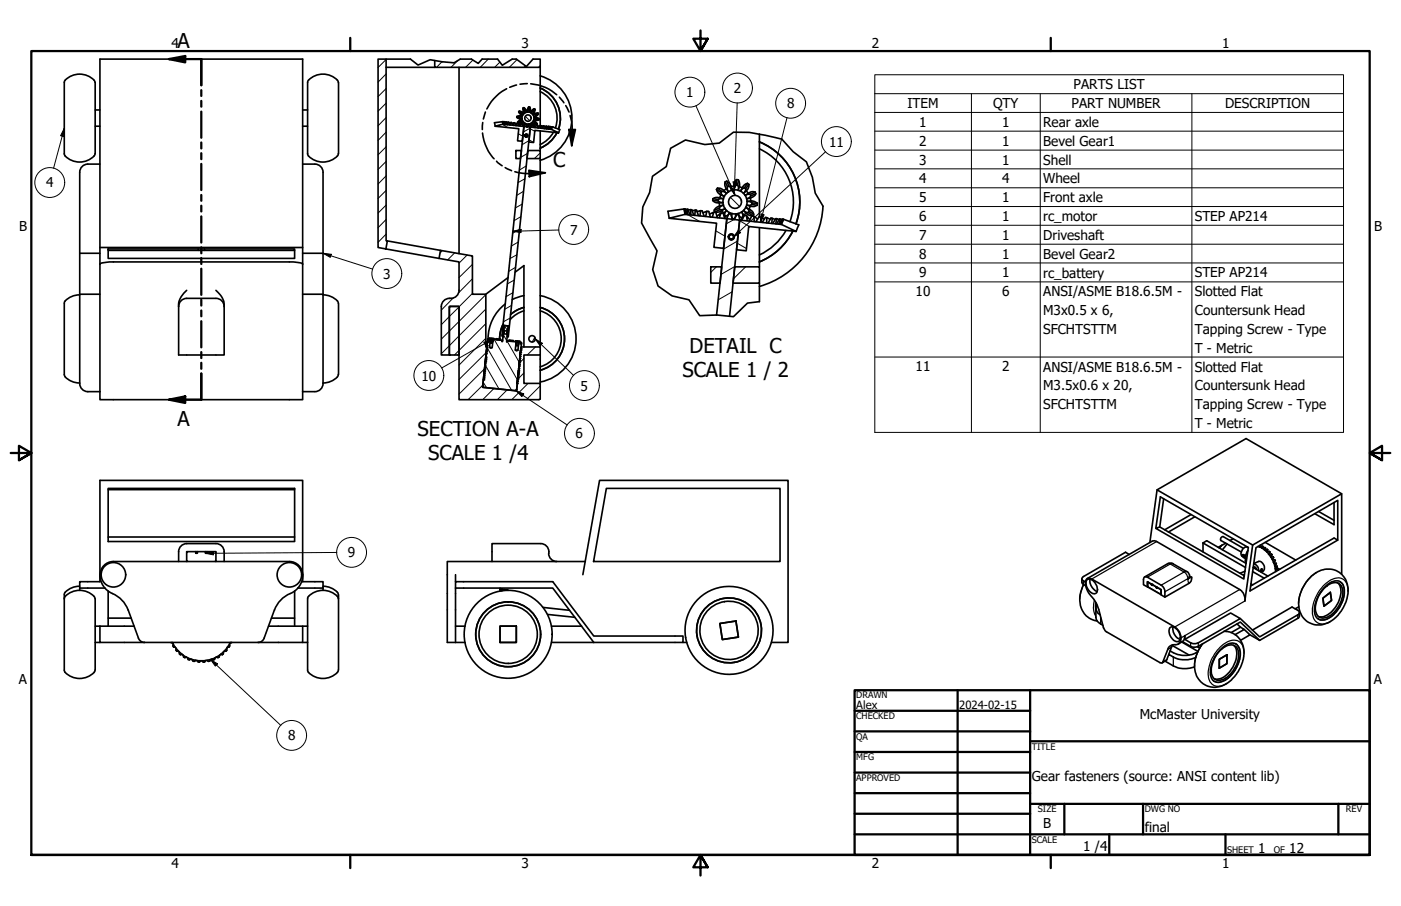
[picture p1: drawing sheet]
<svg xmlns="http://www.w3.org/2000/svg" width="432mm" height="279mm" viewBox="0 0 432 279" stroke-linecap="round" stroke-linejoin="round" font-family="sans-serif">
<!-- layer: Hatch (ANSI) -->
<g fill="none" stroke="#000" stroke-width=".31">
<path d="M119 18.4l-2.5 2.4M136.2 19.1l-1.6 1.7M141 18.7l-2 2.1M145.7 18.5l-2.2 2.3M150.5 18.2l-2.5 2.6M154.1 19.2l-1.6 1.6M159.3 18.4l-2.3 2.4M119 36.3l-2.5 2.5M119 31.8l-2.5 2.5M119 27.3l-2.5 2.5M119 22.8l-2.5 2.5M154.8 38.4l1.7 .9"/>
<path d="M161.9 20.3l-.4 .5M161.9 35.9l1.4 1.3M163.4 39.7l1.4 .8M163.4 39.5l-2.1 1.2M166.5 20.2l-.5 .6M119 58.7l-2.5 2.5M119 54.2l-2.5 2.6M119 49.8l-2.5 2.5M119 45.3l-2.5 2.5M119 40.8l-2.5 2.5M159.7 41.2l1.5 .8M160.5 48.7l-.2 .2"/>
<path d="M161.4 59l-2.1 1.3M161.8 55.1l-2.2 1.2M162.2 51.2l-2.1 1.3M162.6 47.3l-2.1 1.2M162.8 46.4l-.1 .1M163 43.4l-2.1 1.2M163.1 43.1l1.4 .8M166.5 47.2l-1.8 1.7M171.3 40.6l.7 .4M119 76.7l-.1 .1M119 72.2l-2.5 2.5M119 67.7l-2.5 2.5"/>
<path d="M119 63.2l-2.5 2.5M136.3 77.3l-.7 .7M140.1 78l-2.1 2.1M144 78.7l-2.5 2.5M159.3 78.5l-2.1 1.3M159.8 74.6l-2.2 1.3M160.1 70.7l-2.1 1.2M160.5 66.8l-2.1 1.3M161 62.9l-2.2 1.2M211.9 66.2l3.7 2.1M220.6 71.2l2.9 1.6M225.2 60.9l2.8 2.8"/>
<path d="M226.3 67.7l-2.5 1.3M227.2 75l2.9 1.6M227.3 74.4l-4.3 2.4M228 68.1l3.1 1.8M139.8 91.8l-3.8 3.8M141.5 94.7l-5.5 5.4M145.6 90.5l-4.1 4.1M145.6 86l-4.2 4.3M145.6 81.5l-4.1 4.1M149.7 99.8l-9.6 9.7M149.7 95.3l-13.7 13.8M149.7 90.9l-13.7 13.7"/>
<path d="M157.3 98l-2.2 1.3M157.7 94.2l-2.1 1.2M158.1 90.2l-2.1 1.3M158.5 86.4l-2.2 1.2M158.9 82.4l-2.1 1.3M220.8 82.3l-1.7 1.7M225.7 90l-4.3 2.5M226.5 82.2l-4.3 2.4M229.8 82.3l-3.7 3.7M234.1 87l-.4 .3M148.8 118.7l-4.5 4.6M148.9 117.9l1 1.6"/>
<path d="M149.4 113.7l-7.9 7.8M149.5 112.5l4.3 7.5M149.7 104.3l-8.2 8.3M149.9 108.7l-8.4 8.3M150.1 107.2l7.6 13.1M152.3 119.8l-3.5 3.5M152.3 104.7l7.2 12.5M155.1 103.2l1 1.8M155.1 102.9l-.4 .3M155.4 100.4l1.1 1.7M156.3 105.3l3.8 6.5M156.8 101.9l-.3 .3"/>
<path d="M160.1 105.5l.6 .9M161.5 115l-1.9 2M161.5 110.6l-1.4 1.4M162.8 118.2l-5.1 5.1M164.8 104l-.8 1.5M165 107l-2.5 2.5M166.5 119l-4.3 4.3M156.3 120.2l-3 3.1"/>
</g>
<!-- layer: Visible (ANSI) -->
<g fill="none" stroke="#000" stroke-width=".51">
<path d="M116.5 18.2h2.5v56l.4 .1-.5 2.5-2.4-.5zM119 18.2h7.5M141.9 18.2h3.4M148.6 18.2h4.8M157.9 18.2h1.2M164.3 18.2h2.2v2.6h-32.5v-2.1M29 24.7l.3 .7M29 24.7a6.1 6.1 0 0 0-9.2 .5v22.2M29.3 25.4v22M29.3 38.9h1.5M29.3 33.9h1.5M93.3 38.9h1.5"/>
<path d="M93.3 33.9h1.5M104.3 25.4a4.9 4.9 0 0 0-4.8-2.5 4.9 4.9 0 0 0-4.7 2.5v22M104.3 25.4v22M119 20.8h15M141.5 20.8v57.4M152.6 38.9l2.4-.6 6.5 .7-.5 4.6-1.5-.2 .4-3.7zM154.9 37.5h.1M154.9 37.5l.2 .9zM155.1 38.3l-.2-.8-2.5 .3 .2 1.1M155.1 37.5l.3 .9v-.9l-.3 .1M155.4 37.5l.4 .9M155.6 37.7l.4-.1-.1 .8"/>
<path d="M156 37.6l.3 .9M156.1 37.8l.5-.1-.1 .8M156.6 37.7h.2l.3 .8M156.9 37.9l.6-.1-.2 .7M157.5 37.8h.2l.3 .8M157.8 38.1l.6-.3-.2 .9M158.4 37.8l.3 .1 .2 .8M158.8 38.3l.6-.3-.1 .7M159.3 35.9v.3M159.4 38h.4l.2 .9M159.5 37.7l.1 .3M160 38.6l.6-.5-.3 .8"/>
<path d="M160 34.3l-.2 .2M160.1 36v.3M160.1 36.3l-.8-.1 .7 .4 .8-.1M160.1 36.3l.8 .2M160.3 37.4l.1 .2M160.3 36.5l.1 .5M160.5 35.3l-.1 .5M160.6 38.1l.3 .1 .3 .8M160.7 34.8l-.2 .2M160.7 37.8l.3 .3M160.8 35.9l-.8-.2-.7 .2 .8 .2M160.8 36.5l.3 .9"/>
<path d="M161 36.9l-1.4 .8 .4-.6 .8-.1M161 35.9l-.9 .2M161 35.6l-.7-.5-.4-.6 1.2 1.1M161.1 38.5l.2 .1M161.1 38.5h-.1M161.1 37.4l1.1 .8M161.2 37.4l-1.5 .6 .9-.2 .5-.3M161.3 38.6l-.1 .3M161.4 35.1l-.9-.7-.4-.1 1.3 .8M161.4 37.8l-.4 .4M161.4 34.4l-.4 .3M161.4 35.1l-.4 .6-.2 .8"/>
<path d="M161.4 33.2l-.2 .1M161.5 39l1.9 .2-6.7 64.6h-.4l.4-3.3-1.3-.1-.3 3.3-.4-.1zM161.5 37.7l-.4 .8M161.7 34.8l-.5-1v-.5l.5 1.6M161.7 34.8l-.3 .3M161.7 38.4l-.4 .2M161.7 34l-.2 .1M161.8 38.2l-.3 .8M161.8 38.2h.3l.2 .9M161.9 38.2h.1M161.9 38l-.1 .2M162.2 38.2l.6 .1"/>
<path d="M162.2 34.5l-.2-.8-.5-.5 .7 1.5M162.2 38.3v.2M162.3 38.2l.1 .8M162.3 39h.3M162.4 39v.1M162.6 39.1h.1M162.6 34l-.5 .1M162.6 39.1l.4-.7h.3l.2 .8M162.6 34.5v-.9l.3-.6-.2 1.6M162.8 38.9l-.2 .2M162.8 38.3v.4M162.9 38.4v.2"/>
<path d="M162.9 33.8h.2M162.9 33h.3M163.1 33.8l.2-.8 .1 .5-.1 1M163.1 33.8l.1 .8M163.2 34.6l.8 .5 .5 .8M163.2 34.6h-.8l-.7 .2M163.3 38.2v.2M163.3 38.5l.5 .6M163.4 34.1l.4 .1M163.4 39.2l6.5 .7 2.2 1.1-7.3-.8-.3 3.7-1.5-.1zM163.5 39.2h.1M163.7 38l-.9 .3"/>
<path d="M163.8 38l.1 .7M163.8 38l.3 .5M163.9 38.7l.1 .2M163.9 38.8l-.2 .1M164.1 35.1l.7-.9 .1-.5-.9 1.4M164.1 37.8l1.3 .7-.6-.1zM164.2 34.2l.2 .2M164.2 34.2l-.6 .6M164.4 35.4l.5-.4 .9-.1-1.5 .5M164.4 37.3l1.2 1M164.4 38.1l-.3 .4M164.4 34.7l.4 .4"/>
<path d="M164.5 38.5h-.3l-.4 .7M164.5 35.9l.1 .4M164.5 37.3l.7 .4 .4 .6M164.5 36.9l-.8 1.1M164.6 36.3l-.1 .6M164.6 36.3l.8 .3M164.6 33.5l.3 .2M164.7 33.5l-.7 .4-.4 .8M164.7 33.5l-.5 .7M164.7 36.3h.7l.8 .3h-.8M164.9 37.9l-.1 .2M165 39.1l-.5-.6 .1 .8"/>
<path d="M165.1 35.2l.1 .2M165.1 37.1l-.2 .4M165.1 35.8l.1 .5M165.2 35.4l.7-.2-.4 .5-.8 .2M165.2 35.4l-.7 .5M165.3 36.6v.2M165.4 36.8l.7 .2-.6 .1-.8-.1M165.4 36.8l-.9 .1M165.6 38.3l-.2 .3M165.6 38.6l.6 .5M165.6 38.6h-.2l-.5 .8M165.6 38.6l.1 .8"/>
<path d="M165.8 34.9l.1 .2M166.2 36.6l-.1 .3M166.5 28.2a9 9 0 0 1 4.7 11.3M166.5 23.4a13.6 13.6 0 0 1 9.8 13 13.6 13.6 0 0 1-9.8 13M166.5 27.1a10 10 0 0 1 5.6 12.7M166.5 20.8v17.9M166.7 38.7h-.3l-.4 .8M167.3 39.1l-.6-.4v.9M167.6 38.9l.5 .2M167.6 38.9l-.2-.1-.5 .8M167.6 38.9v.7M168.5 38.9l-.7 .8"/>
<path d="M168.9 39.1l-.4-.2-.1 .9M169.2 39l.3 .1M169.2 39l-.6 .8M169.2 39l-.2 .8M169.6 39.9l.6-.8-.3 .8 .3-.8 2.3 .8-.4 1.1M169.7 39.1l-.5 .7M169.9 39.2l-.2-.1-.2 .7M170.1 39.1l-.3 .8M19.8 47.4a4.9 4.9 0 0 0 4.7 2.6l1.5-.2 1.3-.5 1.7-1.2M24.6 53.1v65.2a2.51 2.51 0 0 0 2.5 2.5h3.7M29.3 47.4l-.3 .7M30.8 50.6h-3.7a2.51 2.51 0 0 0-2.5 2.5"/>
<path d="M93.3 50.6h3.7M94.8 47.4a4.9 4.9 0 0 0 4.7 2.6 4.9 4.9 0 0 0 4.8-2.6M97.1 50.6a2.51 2.51 0 0 1 2.5 2.5M99.6 53.1v25M159 46.4h1.7l-.3 2.5h-1.4zM162.7 46.4h3.8v2.5h-4.1zM166.5 40.4v6M166.5 48.9v58.1M170.6 40.8a9 9 0 0 1-4.1 3.8M171.6 40.9a10 10 0 0 1-5.1 4.8M221.1 58l-.3 .5M222.4 59l-.2 .4"/>
<path d="M222.4 59.1l-1.2-1.1a2.51 2.51 0 0 1 2.6 1.5M222.4 59.1l.9 .1 .7 .5M223.9 58.2l-.8 .6M224 55.9l-.5 .2M224 55.9l.4 .2a3.1 3.1 0 0 1 1.2 2.4M224 55.9l.7 1.5 .6 .6 .3 .7M224.2 57.6l-.7-1.5-.1 .5a3.3 3.3 0 0 0 1 2.4M224.2 57.6v.8l.3 .8M224.5 59.1a3.7 3.7 0 0 1 5.2 1.1M224.5 59.1a3.7 3.7 0 0 0-1.5 4.1M224.6 57.4l-.4 .2M226.3 57.4l-1 .2"/>
<path d="M226.3 58.4a3.2 3.2 0 0 1 .6-3v1.7l-.5 .7v.8M226.9 57l.4 .1M227 55.4h.5M227.3 57.1l.3-1.6 .2 .4a3.2 3.2 0 0 1-.2 2.6M227.3 57.1l.3 .8-.1 .8M227.8 57.6l.9 .3M228.3 58.8a2.88 2.88 0 0 1 2.1-2.2l-1 1.3-.7 .4-.5 .7M229.4 57.9l.4 .3M229.8 58.2l-.1 .8-.5 .7M230 58.8l.6 .8M230.3 56.5l.5 .4M230.8 56.9v.5a3 3 0 0 1-1.5 2.1"/>
<path d="M230.8 56.9l-1 1.3M231.2 59.9l1.5-.7a2.57 2.57 0 0 0-2.8 .9M231.2 59.9h-.8l-.7 .4M231.2 59.9l.2 .4M232.7 59.2l.2 .5M232.9 59.8l-.2 .4-.7 .6-1.7 .5M232.9 59.8l-1.5 .6-.5 .6-.8 .3M234 43.7a20 20 0 0 1 11.3 25.3M234 45.9a18 18 0 0 1 9.5 22.5M234.1 41.4v25.5M24.6 78.1h6.2M30.8 76.3h62.5"/>
<path d="M33.3 76.8h57.5v2.9h-57.5zM33.3 77.2h57.5M61.1 76.8v.4M63.1 76.8v.4M93.3 78.1h6.3v12.6M118.9 76.8l16.4 2.9M119.4 74.3l16.4 2.9M206.2 67.3l4.9-1.2 12.9 1.3-1 9.2-3-.3 .9-7.5zM210.8 64.5l.5 1.6M210.9 64.5h.2l.2 1.6M211.1 66.1l-.3-1.6-4.9 .7 .3 2.1M211.1 64.5h.2l.5 1.7"/>
<path d="M211.3 64.6l.5-.1 .2 1.7M211.8 64.5l.3 .1 .5 1.6M212.2 64.8l.7-.2v1.7M212.9 64.6l.3 .1 .6 1.7M213.4 65l.9-.2-.2 1.6M214.3 64.8h.4l.6 1.7M214.8 65.3l1.2-.3-.3 1.5M216 65h.4l.6 1.7M216.7 65.6l1.2-.4-.4 1.5M217.9 65.2h.5l.5 1.7M218.7 66l1.3-.6-.5 1.6M219.7 61.8a2.59 2.59 0 0 0 2.9 .7"/>
<path d="M219.7 61.8l1.7 .2 .7 .4 .8 .1M219.7 61.3v.5M219.8 61.3l.4-.3a3.7 3.7 0 0 1 2.6 .3M219.8 61.3l1.6 .2 .8-.3 .8 .1M220 65.4l.6 .1 .5 1.6M220.1 64.8l.3 .5M221 66.7l1.2-1-.5 1.5M221.4 61.5l-.1 .4M221.7 64.2l.1 .4M221.7 64.2l-1.5 .6M221.7 62.5l.1 1M222.2 60.1l-.4 .9"/>
<path d="M222.2 65.7h.7l.5 1.7M222.5 64.9l.6 .8M222.8 63.3a3 3 0 0 0-2.6 1.5M223 63.2l.4 1.1M223 63.2l-.8 .4-.5 .6M223.1 60.5a2.88 2.88 0 0 1-2.2-2l1.3 .9 .4 .7 .7 .5M223.3 66.4l.3 .2M223.3 66.4l-.2 .1M223.4 64.3l1.4 1.3M223.5 64.3l-.8 .3h-.8l-1.5 .7 .5 .2a3.3 3.3 0 0 0 2.4-1M223.6 66.7l-.3 .5M223.8 65.1l-.9 .8"/>
<path d="M223.9 67.4h-.1M224 64.9l-.5 .6-.2 .9M224 67.4l.7-1.5 .6 .1 .4 1.6M224 67.4l4 .5-3.1 29.6M224 67.4l-3.1 29.8M224.5 66.2l-.9 .5M224.8 65.6l.8 .3M224.9 65.6l-.1 .2M225.6 66.1l-.2 .4M225.6 65.8l-.1 .9 .2 .9M225.8 67.4l.4 .1M226.3 67.5v.2"/>
<path d="M226.6 67.1l-.3 .4M226.8 66l-.2 .9M226.8 66.2v.4M227.5 65.8l-1.9 .1M227.5 65.8l.1 .4M227.6 66.1v.1M227.6 66.2l.4 1.7M227.6 66.2h-.5l-.8 1.5M227.8 66.5l.7 .6M228 67.9l12.9 1.3 4.5 2.2-14.6-1.6-.8 7.5-3-.3zM228.1 67.8l.1 .1M228.5 67.1l.2 .7"/>
<path d="M228.5 65.4l.4 .7 .1 1.1M228.6 65.4l-1.1 .4M228.7 65.6l.7 .9M228.9 67l-.4 .1M229.2 64.9l.6 .5 .8 .1M229.2 64.9l-.6 .5M229.3 65.1a3.1 3.1 0 0 0 2.7 1.4l-1.4-1M229.7 60.2l.5 1.9M229.8 63.9l.7 .6 .4 .7 1.4 .9a2.63 2.63 0 0 0-2.2-2M230 65.7l-.8 .6M230.1 66.5l-.7-.1-.8 1.5M230.2 62.1l-.2 1.6-.8 1.2"/>
<path d="M230.3 62.1l.8 .1 .7 .4 1.6 .1-.4-.3a3.1 3.1 0 0 0-2.6-.3M230.9 65.2l-.3 .3M231.1 67.8l-1-1.3 .2 1.6M231.2 63.5l-.3 1M231.2 61l.2 1M231.7 63.1l1.7 .2-.5 .2a3.1 3.1 0 0 1-2.6-.2M231.7 63.1l-.8 .3-.8-.2M231.8 62.6l-.1 .4M232.3 66.1l-.4 .4M232.3 66.7l1.2 .9M232.3 66.7l-.6-.1-.8 1.5M232.3 66.7l.2 1.6"/>
<path d="M233.4 62.7v.6M234.1 70.2v12.1M234.4 66.9h-.5l-.9 1.5M235.6 67.6l-1.2-.7 .1 1.6M236.3 67.1l1.1 .5M236.3 67.1h-.4l-1 1.5M236.3 67.1v1.6M238 67.3l-.4-.1-.9 1.6M238.9 67.7l-.9-.4-.1 1.6M239.4 67.4l.7 .4M239.4 67.4h-.3l-.9 1.5M239.4 67.4l-.3 1.6"/>
<path d="M240.5 67.6l-.3-.1-.8 1.5M240.9 69.2l.6-1.6 4.7 1.7-.8 2.1M240.9 67.8l-.4-.2-.5 1.5M241.2 67.6l.2 .1M241.2 67.6h-.2l-.8 1.6M241.2 67.6l-.6 1.6M241.5 67.6l-.8 1.6M242.2 71.1a18 18 0 0 1-8.2 7.5M244.4 71.3a20 20 0 0 1-10.4 9.5M253.7 63.6a27.1 27.1 0 0 1-19.7 24.8M20.1 92.8l-.3 .7v22a4.2 4.2 0 0 0 4 2.6h.7M24.5 90.9l-1.4 .2-1.3 .5-1.7 1.2"/>
<path d="M24.6 90.7h6.2M30.8 81.5a6.4 6.4 0 0 1 4.1-.7h56a3.2 3.2 0 0 1 2.4 .7M30.8 81.5v-63.3h62.5v63.3M30.8 81.5v39.3M55.1 94.5a2.51 2.51 0 0 1 2.4-2.5h9.1a2.51 2.51 0 0 1 2.5 2.5M57.5 89.5a6.4 6.4 0 0 0-2.4 4.4v15.6h14v-15a5.7 5.7 0 0 0-2.6-5M93.3 90.7h6.3v27.6a2.51 2.51 0 0 1-2.5 2.5M93.3 81.5v39.3M99.5 90.9a4.9 4.9 0 0 1 4.8 2.6M104.3 93.5v22M136 94.5v15h2.5v-15h3v28.8h24.6M138.5 92a2.57 2.57 0 0 0 3-2.5v-8.7l-6.2-1.1 .5-2.5 9.8 1.7v11.8h4.1v16.3h.4l-1.4 12.4 10.5 1.1 1.4-13.5h5.9v2.5h-5v8.7h5v4.9"/>
<path d="M138.5 94.7v14.6M138.5 92a2.51 2.51 0 0 0-2.5 2.5M138.7 94.5h2.5M138.8 94.6l-.2 .2M141.3 94.6l.2 .2v14.5l-.2 .2M155.7 93.7a13.6 13.6 0 0 0-5.3 10.8l.7 .1-.2 2.5 .4 .3 .4-.2 .4-2.6 2.6 .4M156.6 85.6l-6.9 5.1M158.7 83.9l2.8-2v25.1M161.5 94.8l-1.9 .7-2.2 1.5M161.5 91.2l-3.6 1.2M161.5 95.9l-2 .8-2.3 1.9M166.5 95.9a9 9 0 0 1 6.5 8.6 9 9 0 0 1-6.5 8.6"/>
<path d="M166.5 91.2a13.6 13.6 0 0 1 11 13.3 13.6 13.6 0 0 1-11 13.3M166.5 94.8a10 10 0 0 1 7.5 9.7 10 10 0 0 1-7.5 9.7M219.1 82.3h3.3l-.5 5h-2.8zM226.4 82.3h7.7v5h-8.2zM234.1 87.3v5.7M104 116.2l-1.7 1.3-1.3 .4-1.5 .2M104.3 115.5l-.3 .7M138.5 109.5h3M138.6 109.3l.2 .2M148.8 119.2v.1M148.8 119.1h.1M148.8 119v.1"/>
<path d="M148.8 119.3l.1 .1M148.8 119.4l10.3 1.1M148.9 119.1h-.1M149 117.2l-.2 1.8M149 117.1v.1M149 116.9l.1 .1M149.1 116.9h.1M149.1 116.6h.1M149.1 116l-.1 .9M149.1 117l-.1 .2M149.1 116h.1M149.2 115.3l-.1 .7"/>
<path d="M149.2 115.3h.1M149.2 115l.1 .1M149.3 114.7l-.1 .4M149.3 115.1h.1M149.3 114.7h.1M149.3 114.1v.3M149.3 115.1l-.1 .2M149.3 114.4h.1M149.3 114v.1M149.3 114.4v.3M149.4 114.1h-.1M149.4 113.5v.5"/>
<path d="M149.4 113.4h.1M149.4 113.8h.1M149.4 113.4v.1M149.4 112.8v.4M149.5 113.2v.1M149.5 113.2l-.1 .2M149.5 112.2v.3M149.5 112.6h.1M149.5 112.6l-.1 .3M149.5 111.6v.4M149.5 111.9l.1 .1M149.6 111.6h-.1"/>
<path d="M149.6 112h.1M149.6 112l-.1 .2M149.6 111v.3M149.6 111.3h.1M149.6 110.9v.1M149.6 111.3l.1 .1M149.7 111.5l-.1 .1M149.7 110.4v.3M149.7 111.4l-.1 .2M149.7 110.7h.1M149.7 110.4h.1M149.7 111h.1"/>
<path d="M149.7 110.7v.2M149.7 110.1h.1M149.8 110.1h.1M149.8 110.3v.1M149.8 109.5h.1M149.8 110.1v.2M149.8 109.4v.1M149.8 109.1h.1M149.9 109.5l-.2 .5M149.9 108.8h.1M149.9 109.1l-.1 .4M149.9 108.5h.1"/>
<path d="M149.9 108.8v.1M149.9 109.1h.1M149.9 108.2h.1M149.9 108.9v.2M150 107.8l-.1 .1M150 108.2v.3M150 108.4l-.1 .4M150 107.6h.1M150 107.9l-.1 .3M150 107.3h.1M150 107.6l.1 .1M150.1 107.9h-.1"/>
<path d="M150.1 107.3l-.1 .3M150.1 107h.1M150.1 107.6v.2M150.1 107.2v.1M150.1 106.4h.1M150.1 107v.2M150.1 106.3v.1M150.1 106.6v.4M150.2 106.6h-.1M150.2 106.4v.2M150.3 104.8l-.1 .1M150.3 104.7l-.2 1.7"/>
<path d="M150.4 104.5l-.1 .3M150.9 107.1l.8 .1M150.9 104.4l.5-.1v.2M150.9 104.4l.5 .1M150.9 104.4l.3 .3M151.1 105.2v.6l.6 .1 .2-.6M151.1 105.2l.8 .1M151.2 104.7l.7 .1M151.2 104.7l-.1 .5M151.4 104.5l.3 .1v-.3l.5 .2M151.7 104.5h.5M151.9 104.8v.5"/>
<path d="M152.2 104.5l-.3 .3M152.9 104.6v-.1h.6l-.1 .3 .8-.2v.2M152.9 104.6h.5M152.9 104.6l.1 .2M153.7 104.7l.5 .1M154.2 104.8l-.1 .1M154.7 105h.1M154.7 105v.3h.2l.2-2.4 1.3 .2-.3 2.4 .2-.3M154.7 105h.2M155 103.7v.4M155 100l-.7 1.9-.3 2.7M155.3 102l.1 .5-.3 .4"/>
<path d="M155.4 100.4l-.1 1.6 1.2 .1 .2-1.6M155.4 102.4l-.1 .2M155.4 100.4h.1M155.4 100.4l1.2 .1M156.1 105.1l.2 .1M156.3 102.4l-.1 .3M156.3 105.2l2.7 .2-.2 2.5 .4 .3 .4-.2 .3-2.4h.7v1.8M156.4 105.1h-.1M156.5 102.1l-.3 .5 .2 .5M156.6 100.5l.1 .1M156.9 105l1.3 .2M156.9 105l.5 .1"/>
<path d="M156.9 105l.1 .2M157.7 105.1l.5 .1M158.2 105.2l-.1 .1M158.8 107.9l.8 .1M158.9 105.3v-.2l.5 .1v.2h.2v-.2h.6l-.1 .2M158.9 105.3h.5M158.9 105.3l.2 .2M159.1 106v.6l.6 .1 .1-.6M159.1 106l.7 .1M159.1 105.5l.8 .2M159.1 105.5v.5M159.4 118v.2"/>
<path d="M159.4 118h.1M159.4 118.2v.1M159.4 118.3l-.2 2.1M159.4 117.4v.2M159.4 117.4h.1M159.4 117.6l.1 .1M159.5 117.7h.1M159.5 117.4h-.1M159.5 117.7l-.1 .3M159.5 117h.1M159.5 117l.1 .1M159.5 116.8v.2"/>
<path d="M159.6 116.7l-.1 .1M159.6 117l-.1 .4M159.6 116.4h.1M159.6 116.4v.4M159.6 105.3l.5 .1M159.6 115.7l.1 .1M159.7 115.8l-.1 .6M159.7 115.5h-.1M159.7 115.5l-.1 .3M159.7 114.9v.2M159.7 115.2h.1M159.7 114.9v.1"/>
<path d="M159.7 115.1l.1 .1M159.8 114.3v.3M159.8 115.2l-.1 .3M159.8 114.6h.1M159.8 114.3h.1M159.8 114.6l-.1 .3M159.8 113.7v.2M159.9 113.7h-.1M159.9 114l-.1 .3M159.9 113.6v.1M159.9 113.1v.2M159.9 105.7l-.1 .4"/>
<path d="M159.9 113h.1M159.9 113.3v.4M160 112.7h.1M160 112.6v.1M160 112.4h.1M160 111.8v.3M160 112.7v.3M160 112.1h.1M160.1 112.1h.1M160.1 111.8l-.1 .1M160.1 111.8h-.1M160.1 112.1l-.1 .5"/>
<path d="M160.1 111.4h.1M160.1 111.2v.2M160.1 111.2h.1M160.1 111.4v.1M160.1 111.4v.4M160.1 105.4l-.2 .3M160.2 111.2h.1M160.2 110.1v.1M160.2 110.2h.1M160.2 109.9l.1 .3M160.3 110.5l-.1 .1M160.3 110.2l-.2 1"/>
<path d="M160.3 109.5h.1M160.3 109.6h.1M160.3 109.5v.1M160.3 109.9h.1M160.3 109v.5M160.3 109.6v.3M160.3 108.7v.2M160.3 108.9l.1 .1M160.4 109h.1M160.4 108.7h-.1M160.4 109.3h.1M160.4 108.1v.2"/>
<path d="M160.4 108.3h.1M160.4 108.3l.1 .1M160.4 108.1h.1M160.5 108.7h-.1M160.5 108.3v.3M160.5 107.7h.1M160.5 107.4v.3M160.5 107.8v.2M160.6 107.4h.1M160.7 106h.1M166.5 109.5v8.7M30.8 120.8v2.5h62.5v-2.5"/>
<path d="M93.3 120.8h3.7M159.2 120.4l-.1 .1M33.3 150.6h57.5v16.4h-57.5zM33.3 151h57.5M186.9 150.6h53.5v22.6h-57.5zM356.6 151.1l29.5 17M358.6 153.8l-1.2 8.7M367.1 158.7l-8.1 4.7M368.2 159.4l-8.1 4.7M406.4 157.7l4.8 2.8M411.2 155v6.8l-5.9-3.4M413.5 152.3l-29.5-17-27.4 15.8-2.2 16.2"/>
<path d="M30.8 177.3a6.3 6.3 0 0 0 3.8 5.7M33.3 165.6h57.5M34.9 173.2h54.3a4.5 4.5 0 0 1 3.3 7.2l-1.6 1.8-1.4 .8M35 173.2a4.1 4.1 0 0 0-4.1 4.1M55.1 173.2v-3.1a2.51 2.51 0 0 1 2.4-2.5h9.1a2.51 2.51 0 0 1 2.5 2.5v3.1M57.5 173.2v-3.1h9v3.1M57.6 172.9l.2 .2M57.8 170.2l-.2 .2M60.3 170.1v.5h.5v-.5M60.3 170.4h.5M63.3 170.1v.5h.5v-.5M63.3 170.4h.5"/>
<path d="M66.3 170.2l.2 .2M66.5 172.9l-.2 .2M140.4 177.2v2.2M166.6 167.6h-15v5.6M166.7 167.6a2.57 2.57 0 0 1 2.5 3M169.1 170.7a2.51 2.51 0 0 0 2.5 2.5M179.6 177.2l5.2-29.1h58.1v50h-5.2M180.4 173.2h-42.5v24.9h5.4M333.4 178.5v1.1l.5 .7M334.8 178.7l.6-.4 1.1 .3 25.6 14.8a3.8 3.8 0 0 1 1.4 4.9 3.1 3.1 0 0 1-2.4 .6l-1.1 1-1.7 4.4-.2 .2-.6-.2-16.7-9.6-.7-1.1-1.5-5.6a13.1 13.1 0 0 0-3.1-5.2 4.6 4.6 0 0 1-.7-4.1zM335.2 178.7a2.73 2.73 0 0 1 3 2.8 1.2 1.2 0 0 1-.5 1.5 1.2 1.2 0 0 1-1.6-.4 2.99 2.99 0 0 1-.9-3.9zM336 178.6a3.6 3.6 0 0 0 2.1 3.8"/>
<path d="M348 171l-1.1-.7-13 7.5a.69 .69 0 0 0-.5 .7 .69 .69 0 0 0 .5 .6l.6 .4M352.6 178.1l.4-.2 .6 .1 4.3 2.5a2.54 2.54 0 0 1 1.1 2v1.6l-1.1-.6v-1.7l-4.3-2.4 .1 1.6-1.3-.7zM353.7 179.5l.1 1.5M353.7 179.4v.1M356.2 162.9l1.4-9.7 27.1 15.6-1.4 9.8-27.1-15.7 1.2-.4 26.1 15M365.8 176.3l-4.2-2.5-1.1-.2-7.7 4.3M365.8 176.2l.5 .5 .3 1M366.6 177.7v.5M367.3 178v.2a1.63 1.63 0 0 1-.8 1.7l-7.5 4.2M370.8 167.4l13.1 7.6M370.8 167.4l1.1-.6 12.1 6.9M370.8 167.4v2.8"/>
<path d="M376.6 168.1l-.8 .9M377.8 167.5l-2.3 1.3M378.2 167.8l-1.5 1.7M380 166.2l-.9 .5M382.9 171.4v.2a.45 .45 0 0 0 .3 .4 .45 .45 0 0 0 .5-.1M382.9 171.1a.64 .64 0 0 1 .8 .6M383 171.4l.7 .4M383.2 171.1l.5 .3v.3M383.2 169.1l-6.2-3.6a.79 .79 0 0 0-.7 1.2l6.3 3.5M383.7 172l.2 .1M383.7 171.6l-.9-.3a.59 .59 0 0 1 .7 0 .59 .59 0 0 1 .2 .5M383.7 171.8l-.1 .2"/>
<path d="M383.7 176.1l-1.5 .7M383.7 171.7v.1M384.6 169.8l-.7 1.8 .1 2.1M384.7 168.8a1.79 1.79 0 0 0-2.2 2l.1 .5 .4 .3M386.1 176.3l3.5 2M386.2 175l4.6 2.7M386.3 174.9a.64 .64 0 0 1 .6 .1 .64 .64 0 0 1 .3 .6M387.7 168.5l.5 .2M388 176a2.18 2.18 0 0 0-1.6-2.1l1.5-.7a1.83 1.83 0 0 1 1.6 1 1.83 1.83 0 0 1-.2 1.9l-.6 .3M388.2 168.7h.2M388.4 168.7l.5 .3M388.4 168.1l.1 .1"/>
<path d="M388.5 168.2l-.3 .5M388.5 168.2l.1 .4M388.7 175.5l.4 .1-.3 .4h-.2zM388.8 175.5l-.2 .4M388.9 169l.2 .1M389.1 169.1l.5 .4M389.3 168.5l-.4 .5M389.3 168.5l-.2-.1-.7 .3M389.3 168.5v.5M389.6 169.5l.2 .1M389.8 169.6l.5 .5M390 167.3l9.4 5.4"/>
<path d="M390 169l-.4 .5M390 169l-.9 .1M390 169v.5M390.3 170.1l.2 .1M390.5 170.2l.5 .6M390.5 170.2l.7-.1 .2 .1M390.7 169.5l-.4 .6M390.7 169.5l-.2-.1-.7 .2M390.7 169.5v.7M391 170.8l.2 .2M391.2 171l.4 .6M391.2 171l.7-.2 .1 .3"/>
<path d="M391.4 170.2l-.4 .6M391.4 170.2l-.2 .8M391.6 171.6l.1 .2M391.7 171.8l.4 .7M391.7 171.8l.7-.1 .2 .3-.5 .5M392 171.1l-.4 .5M392 171.1l-.4 .6M392.1 172.5l.1 .2M392.2 172.7l.3 .7M392.2 172.7h.7l.2 .2-.6 .5M392.5 173.4l.1 .3M392.6 173.7l.3 .7"/>
<path d="M392.6 173.7h.7l.1 .2-.5 .5M392.9 174.4v.2M392.9 174.5l.7 .1M392.9 174.6l.2 .7M392.9 174.6h.7M393.1 175.3v.3M393.1 175.6l.1 .7M393.1 175.6h.7M393.1 175.3l.7 .3M393.5 175.1l.9 .5M393.6 174.6v.3l-.5 .4M393.8 175.6v.3"/>
<path d="M404.1 177.8a6.6 6.6 0 0 1 10.8 1.3 11 11 0 0 1-4.6 12.4 6.3 6.3 0 0 1-7.1 .4 6.3 6.3 0 0 1-2.9-6.6 12.7 12.7 0 0 1 3.8-7.5zM412.3 166.6v-12.3l-25.2 14.6-1.8 13.3 27-15.6-1.1-.7-25.8 14.8M412.3 179.8a5.4 5.4 0 0 1 .1 6.2 6.7 6.7 0 0 1-5.7 4.2l-.4-.1M413.5 177.1v-24.8l-27.4 15.8-2.4 17.3a3.7 3.7 0 0 0-1.6-3.6l-25.6-14.8-.8-.2-.7 .1-19.9 11.5M24.5 180.8a4.9 4.9 0 0 0-4.7 2.6v23.3a4.9 4.9 0 0 0 4.7 2.5l1.5-.1 1.3-.5 1.7-1.2M24.6 181.4v-2h6.2v-31.3h62.5v31.3h6.3v2h-7.8M24.6 181.4h7.8M24.6 181.4v.7M29 183.9l.3 .7M29 183.9a6.1 6.1 0 0 0-9.2 .5v.2M29.3 193.1h12M29.3 198.1h1.5"/>
<path d="M29.3 184.7v21.9M30.8 193.1v5h62.5v-5h-10.5M33.3 190.6h7.1M33.3 182.2v10.9M34.6 183a8.7 8.7 0 0 1 4.9 5.1M39.5 188.1l3.2 8.7a2 2 0 0 0 1.8 1.3M52.8 198.1l.4 .1M53.1 198.1l.3 .5M53.4 198.6l.6 1M53.4 198.6l-.1 .6 .2 .4h.5M54 199.6l.2 .3M54.2 199.9l.8 .9"/>
<path d="M54.2 199.9v.6l.3 .4 .5-.1M69.9 199.9l-.7 .9M69.9 199.9v.6l-.2 .4-.5-.1M70.1 199.6l-.2 .3M70.7 198.6l-.6 1M70.7 198.6l-.1 1h-.5M71 198.1l-.3 .5M71.4 198.1l-.5 .1M83.7 190.6h7.1M89.4 183a8.7 8.7 0 0 0-4.8 5.1l-3.2 8.7a1.96 1.96 0 0 1-1.9 1.3M90.8 182.2v10.9M93.3 193.1h1.5"/>
<path d="M93.3 198.1h1.5M94.8 184.7v22a4.9 4.9 0 0 0 4.7 2.5 4.9 4.9 0 0 0 4.8-2.5M94.8 184.6a4.9 4.9 0 0 1 4.7-2.5 4.9 4.9 0 0 1 4.8 2.5M99.5 180.8a4.9 4.9 0 0 1 4.8 2.6M99.6 181.4v.7M104.3 183.4v23.2M140.4 181.4h30l12.6 16.7M140.4 181.4v-2h30l12.6 16.8h27.5v1.9h-40.5M140.4 181.4v11.7M143.3 193.1h-2.9v5M154.1 193.1h5v5h-5zM154.1 181.4v.9"/>
<path d="M154.2 181.7l-.1 .2M154.2 181.7h.3M154.2 181.7h.1M154.5 181.8h.1M154.5 181.7l.1 .1M154.6 181.7l-.1 .5M154.6 181.8h.1M154.7 181.8v.4M154.8 181.7l-.1 .1M154.8 181.8h.1M154.8 181.7l1.5 .2M156.3 181.9v.2"/>
<path d="M156.5 182l.1 .1M156.5 181.9h-.3M167.4 187.3l8.1 .9M168.8 189.5l8.4 .9M170 193.1h9.3M210.5 198.1h1.1M221.9 192.3l4.9-.8 .8 5-5 .7zM333.9 180.3a8 8 0 0 0 1.3 9.9l1.1 .7 1.8 .6M333.9 180.3l.7 .4M337.8 187.6v2.8a3.1 3.1 0 0 0 2.1 2.4M337.8 185.9v2.1M337.9 186.2v.7"/>
<path d="M338.1 186.6a2.07 2.07 0 0 0 1 3M353.8 181l4.1 2.3M355 180.1v.2M355 180.3l.2 .2M355 180.3h.1M355 180.2v.1M355.2 180.3v.2l-.3-.1M356.4 181l.2 .3M356.4 181v.2M356.6 181.1v.3l-.2-.2M360.6 193.6a1.93 1.93 0 0 1 2.7 1.2 2.09 2.09 0 0 1-.3 3.1 3.2 3.2 0 0 1-2.4-4.3zM361.3 199.1l5.2 2.9"/>
<path d="M361.5 198.8l-1.3 3M361.6 193.4a3.4 3.4 0 0 0 2.1 3.8M364.2 198l5.1 2.9M364.4 197.9l-1.2 .7M365.2 197.2l14.1-8.2 3 1.8-13 7.4a2.84 2.84 0 0 1-2.3 0zM365.2 197.2v-1.2l-.3 1.4-.5 .5M369.1 199.5l.7 .3M369.8 199.1l.3 .2M377.3 194.7a6.5 6.5 0 0 1 5.9 8.4 10.9 10.9 0 0 1-8.2 8.8 6.5 6.5 0 0 1-6.6-8.4l.8-2.6 1.4-2.4M380.2 199a5.2 5.2 0 0 1 0 6.2 6.1 6.1 0 0 1-5.9 4.2M381.3 192.4l1 1M382.3 190.8l5.9 5.6 11.8-6.8a.73 .73 0 0 0 .5-.7 .73 .73 0 0 0-.5-.7l-1.8-1-12.2 7.1"/>
<path d="M382.3 193.4l1.2 .7-2.8 1.6M382.3 193.4l-2.8 1.7M383.5 194.1l1.8 1.7-3 1.7M385.3 195.8l2.9 1.7M385.5 180.1l.6 .2M388.2 197.5l-5.9-5.7-13 7.5a2.84 2.84 0 0 1-2.3 0l-2.6-1.4M400.3 187.1l-1.1 .7M400.5 188.9v1.1l-.3 .6-12 6.9M407.7 184.5l2.3-1.8 .4 2.5-2.3 1.7zM407.9 181.4a4.8 4.8 0 0 1 5.1-2 4.6 4.6 0 0 1 1 5.3 9.3 9.3 0 0 1-6.1 6.5 2.69 2.69 0 0 1-2.8-3.4 11.1 11.1 0 0 1 2.8-6.4zM408.1 181.4a3.7 3.7 0 0 1 4.8-1.3 4.9 4.9 0 0 1 .3 5.6 7.4 7.4 0 0 1-5.5 4.9 2.88 2.88 0 0 1-2.3-3.8 9.9 9.9 0 0 1 2.7-5.4zM29.3 206.7l-.3 .6"/>
<path d="M55 200.8l.2 .2M55.2 201l.9 .8M55.2 201l.1 .7 .3 .2 .5-.1M56.1 201.8l.4 .3M56.5 202.1l.9 .5M56.5 202.1l.1 .5 .4 .2 .4-.2M57.4 202.6l.4 .2M57.8 202.8l1.1 .5M57.8 202.8l.2 .6 .4 .1 .5-.2M58.9 203.3l.3 .1M59.2 203.4l1.1 .2M59.2 203.4l.3 .5 .4 .1 .4-.4"/>
<path d="M60.3 203.6l.4 .1M60.7 203.7l1.1 .1M60.7 203.7l.4 .5h.4l.3-.4M61.8 203.8h.4M63.4 203.7l-1.2 .1M63.4 203.7l-.3 .5h-.4l-.5-.4M63.8 203.6l-.4 .1M64.9 203.4l-1.1 .2M64.9 203.4l-.3 .5-.4 .1-.4-.4M65.3 203.3l-.4 .1M66.4 202.8l-1.1 .5M66.4 202.8l-.3 .6-.4 .1-.4-.2"/>
<path d="M66.7 202.6l-.3 .2M67.7 202.1l-1 .5M67.7 202.1l-.1 .5-.4 .2-.5-.2M68 201.8l-.3 .3M68.9 201l-.9 .8M68.9 201l-.1 .7-.3 .2-.5-.1M69.2 200.8l-.3 .2M359.1 203.9l2.5 1.5a7.8 7.8 0 0 0 6.6 .2M360.6 200.7a8.1 8.1 0 0 0 8.6 .3M368.6 202.8a8.2 8.2 0 0 1-7-.2l-1.4-.8-.7 1.8-1.3 .8M375.8 200.9a4.4 4.4 0 0 1 4.6-1.8 4 4 0 0 1 1 5 7.9 7.9 0 0 1-5.6 5.7 2.72 2.72 0 0 1-2.5-3.6 10.8 10.8 0 0 1 2.5-5.3zM375.8 203.3l2.3-1.4v2.8l-2.3 1.4z"/>
<path d="M376 200.4a4.6 4.6 0 0 1 4.9-1.8 4.6 4.6 0 0 1 1 5.3 8.9 8.9 0 0 1-6.2 6.5 2.86 2.86 0 0 1-2.6-3.6 11.6 11.6 0 0 1 2.9-6.4z"/>
<circle cx="162.7" cy="36.4" r=".98"/>
<circle cx="162.2" cy="41.8" r=".41"/>
<circle cx="162.2" cy="41.8" r=".35"/>
<circle cx="162.2" cy="41.8" r=".48"/>
<circle cx="225.4" cy="73.1" r=".92"/>
<circle cx="225.4" cy="73.1" r=".67"/>
<circle cx="225.4" cy="73.1" r=".86"/>
<circle cx="226.5" cy="62.3" r="2"/>
<circle cx="164" cy="104.5" r=".98"/>
<circle cx="35" cy="177.3" r="3.8"/>
<circle cx="89.2" cy="177.3" r="3.8"/>
<circle cx="156.6" cy="195.6" r="13.6"/>
<circle cx="156.6" cy="195.6" r="10"/>
<circle cx="156.6" cy="195.6" r="9"/>
<circle cx="224.7" cy="194.4" r="9"/>
<circle cx="224.7" cy="194.4" r="10"/>
<circle cx="224.7" cy="194.4" r="13.6"/>
</g>
<!-- layer: Visible Narrow (ANSI) -->
<g fill="none" stroke="#000" stroke-width=".38">
<path d="M333.9 179.1v1.2l-.8 2.6-.3 1.8M353.7 179.5l.1 .1M353.8 179.5v.1M353.8 179.6v1.3l4 2.4v-1.4M353.8 179.6l1.1 .7M356.5 167l-20 11.6M359.9 173.9h1.6M364.9 176.4a2.56 2.56 0 0 1 1.2 2M364.9 176.4l-7 4.1M364.9 176.4l-4.2-2.5-7.1 4.1M365.8 176.3l-.9 .1M366.1 178.7l.4 1.2"/>
<path d="M366.1 178.4l-7.1 4.1M366.1 178.4v.3M366.6 178l-.5 .7M366.6 177.7l-.5 .7M366.6 177.6l.7 .4-.7 .2M376.6 168.1l-.8 .9M405.6 176.6a12.1 12.1 0 0 0-5.4 9.3M413 179.4a4.6 4.6 0 0 1 1 5.3 9.3 9.3 0 0 1-6.1 6.5h-.9l-.7-.3M337.3 185.1a6.4 6.4 0 0 0 .5 5M339.2 190.3v2.1M353.7 180.8l.1 .2M355 180.2l.2 .1h-.2"/>
<path d="M355.2 180.4l1.2 .6M356.6 181.2l1.2 .7M356.6 181.1l-.2-.1 .2 .2M357.8 181.8v.1M357.8 181.9h.1M357.9 183.3h-.1M361.1 199.6l-1.2 .7M367 198.2v1.1M369.3 198.2v1.1M370.6 198.5a12.7 12.7 0 0 0-2.4 6.7M380.9 198.6a4.6 4.6 0 0 1 1 5.3 8.9 8.9 0 0 1-6.2 6.5l-1.5-.3M382.1 181.8l-20 11.6"/>
<path d="M383.7 185.4l-19.7 11.3M400 189.6v1.1M415.5 182.2a3.3 3.3 0 0 0-3.4-4 10.2 10.2 0 0 0-7.2 7.4 5.7 5.7 0 0 0 .8 6.2 3.5 3.5 0 0 0 4.4-.2M359.6 203.5l-1.2 .7M361.6 202.6v2.8M383.4 201.5a3.4 3.4 0 0 0-3.4-4.1 10.1 10.1 0 0 0-7.1 7.5 5.9 5.9 0 0 0 .7 6.1 3.8 3.8 0 0 0 4.4-.2"/>
</g>
<!-- layer: Visible (ANSI) -->
<g fill="#000">
<circle cx="161.4" cy="39" r=".25"/>
<circle cx="170.2" cy="39.1" r=".25"/>
<circle cx="149" cy="117.2" r=".25"/>
<circle cx="149" cy="116.9" r=".25"/>
<circle cx="149.1" cy="116.6" r=".25"/>
<circle cx="149.1" cy="116.3" r=".25"/>
<circle cx="149.2" cy="115.7" r=".25"/>
<circle cx="149.2" cy="116" r=".25"/>
<circle cx="149.2" cy="115.1" r=".25"/>
<circle cx="149.2" cy="115.3" r=".25"/>
<circle cx="149.3" cy="114.4" r=".25"/>
<circle cx="149.3" cy="114.7" r=".25"/>
<circle cx="149.4" cy="113.8" r=".25"/>
<circle cx="149.4" cy="114" r=".25"/>
<circle cx="149.4" cy="113.2" r=".25"/>
<circle cx="149.4" cy="113.5" r=".25"/>
<circle cx="149.5" cy="112.6" r=".25"/>
<circle cx="149.5" cy="112" r=".25"/>
<circle cx="149.6" cy="111.6" r=".25"/>
<circle cx="149.6" cy="111.3" r=".25"/>
<circle cx="149.7" cy="110.7" r=".25"/>
<circle cx="149.7" cy="110.9" r=".25"/>
<circle cx="149.7" cy="110.4" r=".25"/>
<circle cx="149.7" cy="110.1" r=".25"/>
<circle cx="149.9" cy="109.1" r=".25"/>
<circle cx="149.9" cy="108.5" r=".25"/>
<circle cx="150" cy="107.9" r=".25"/>
<circle cx="150.1" cy="107.3" r=".25"/>
<circle cx="150.1" cy="106.6" r=".25"/>
<circle cx="159.4" cy="118.3" r=".25"/>
<circle cx="159.4" cy="117.7" r=".25"/>
<circle cx="159.5" cy="117" r=".25"/>
<circle cx="159.6" cy="116.8" r=".25"/>
<circle cx="159.6" cy="116.4" r=".25"/>
<circle cx="159.6" cy="116.1" r=".25"/>
<circle cx="159.6" cy="115.8" r=".25"/>
<circle cx="159.7" cy="115.5" r=".25"/>
<circle cx="159.7" cy="115.2" r=".25"/>
<circle cx="159.8" cy="114.9" r=".25"/>
<circle cx="159.8" cy="114.6" r=".25"/>
<circle cx="159.8" cy="114.3" r=".25"/>
<circle cx="159.9" cy="113.7" r=".25"/>
<circle cx="160" cy="113" r=".25"/>
<circle cx="160" cy="112.6" r=".25"/>
<circle cx="160" cy="112.5" r=".25"/>
<circle cx="160.1" cy="111.8" r=".25"/>
<circle cx="160.1" cy="111.2" r=".25"/>
<circle cx="160.2" cy="110.6" r=".25"/>
<circle cx="160.3" cy="109.9" r=".25"/>
<circle cx="160.3" cy="109.3" r=".25"/>
<circle cx="160.4" cy="108.7" r=".25"/>
<circle cx="160.5" cy="108.1" r=".25"/>
<circle cx="160.5" cy="107.4" r=".25"/>
<circle cx="160.5" cy="107.7" r=".25"/>
<circle cx="383.7" cy="171.7" r=".25"/>
<circle cx="355" cy="180.2" r=".25"/>
<circle cx="356.4" cy="181" r=".25"/>
</g>
<!-- layer: Break Line (ANSI) -->
<path d="M126.5 18.2l2.3 1.9 3.8-1.7 3.7 .7 3.7 .3 1.9-1.2M145.3 18.2l2.1 1.4 1.2-1.4M153.4 18.2l1.4 1.9 3.1-1.9M159.1 18.2l3.1 2.3 2.1-2.3M253.7 63.6l-2.4-4-.9-4.9-1.9-4.8-4-3.1-3.5-3.9-10.1-2.1h-4.8l-4.4 3.3-4.5 .5-5.9-1.4-4.6 2.5-1.3 5.7-4.3 3-.9 5-2.1 4.4-.4 5 4.8 8.5-1.3 5.8 1.6 5.1 4.3 3 5.2 1.3 3.3 4.8a38.4 38.4 0 0 1 10.5 .4l4.3-4.2 3.7-.5M166.5 123.1l-.4 .2" fill="none" stroke="#000" stroke-width=".51"/>
<!-- layer: Section Line (ANSI) -->
<g fill="none" stroke="#000" stroke-width=".7">
<path d="M52.1 18.2l5-.9v1.9zM52.1 18.2h9.9v8.1M62 27.8v1.8M62 31.1v1.8M62 34.4v8.1M62 43.9v1.9M62 47.2v1.9M62 50.5v8.1M62 60.1v1.8M62 63.4v1.8M62 66.7v8.1M62 76.3v1.8"/>
<path d="M62 79.6v1.8M62 82.9v8M62 92.5v1.7M62 95.8v1.7M62 99.1v8M62 108.6v1.8M62 111.9v1.8M62 115.2v8.1h-9.9M52.1 123.3l5-1.1v2.1z"/>
</g>
<path d="M52.1 18.2l5-.9v1.9zM52.1 123.3l5-1.1v2.1z" fill="#000"/>
<!-- layer: Symbol (ANSI) -->
<g fill="none" stroke="#000" stroke-width=".31">
<path d="M19.8 39.6l-.2 2.5-.9-.3zM19.8 39.6l-3.3 12.3M214.5 32.6l10.9 25.1M227.2 31.7l-.8 26M242.6 36.3l-8.2 32.2M269.6 28.9v-5.8h144.5v5.8M269.6 28.9h144.5v5.8M269.6 28.9v104.4h144.5v-98.6M269.6 34.7h144.5M299.4 28.9v104.4M320.6 28.9v104.4M367.3 28.9v104.4"/>
<path d="M225.4 58l-.3 .2 1.5 2.1-.9-1.8M226.2 58.5l.4 1.8M226.3 57.8l-.4-1.7h1l-.3 1.7M254.4 46.8l-28.3 26.3M269.6 40.4h144.5M269.6 46.3h144.5M269.6 52.1h144.5M269.6 57.9h144.5M99.6 78.1l2.5 .3-.3 1zM99.6 78.1l15.3 4.9M158.1 71.3l2.5-.6v1.1zM172.3 70.9l-14.2 .4"/>
<path d="M227.6 71l.7 .8-2.2 1.3zM234.6 66l.9 .2-1.1 2.3zM269.6 63.7h144.5M269.6 69.5h144.5M269.6 75.3h144.5M269.6 81.1h144.5M269.6 86.9h144.5M149.1 105.5l2.5-.7-2 1.6zM151.6 104.8l-15.5 8.7M165 104.5l2.1 1.4-.7 .7zM165 104.5l11.8 11.3M269.6 110.1h144.5"/>
<path d="M159.1 120.5l2.3 1-.6 .8zM159.1 120.5l15.7 10.6M63.3 170.6l2.5-.5v1zM103.8 170.4l-40.5 .2M64.9 203.4l2.2 1.3-.7 .7zM64.9 203.4l21.7 20.3"/>
<circle cx="212.6" cy="28.4" r="4.6"/>
<circle cx="227.3" cy="27.1" r="4.6"/>
<circle cx="243.7" cy="31.8" r="4.6"/>
<circle cx="15.3" cy="56.3" r="4.6"/>
<circle cx="257.8" cy="43.7" r="4.6"/>
<circle cx="176.8" cy="70.8" r="4.6"/>
<circle cx="119.2" cy="84.4" r="4.6"/>
<circle cx="132.2" cy="115.8" r="4.6"/>
<circle cx="180.1" cy="118.9" r="4.6"/>
<circle cx="178.6" cy="133.6" r="4.6"/>
<circle cx="108.4" cy="170.3" r="4.6"/>
<circle cx="89.9" cy="226.8" r="4.6"/>
</g>
<!-- layer: Detail Boundary (ANSI) -->
<g fill="none" stroke="#000" stroke-width=".51">
<path d="M148.8 37.8l-.1 2.1M149.6 34.5l-.6 2.2M156.1 27.4a14.3 14.3 0 0 0-6 6.2M159.2 26.2l-2.1 .7M162.5 25.8l-2.2 .2M163.6 25.8a14.3 14.3 0 0 1 8 3.4M172.4 30l1.4 1.7M174.4 32.6l1 1.9M175.3 39.9h2.1l-1.2 5.1zM175.7 35.6l.3 .9a22.9 22.9 0 0 1 .2 8.5M148.7 41a13.9 13.9 0 0 0 3.6 8M153 49.7l1.7 1.4"/>
<path d="M155.7 51.7l2 .9M158.7 53l.9 .2a23.7 23.7 0 0 0 8.5 .1M163 52.5l5.1 .8-5 1.2z"/>
</g>
<path d="M175.3 39.9h2.1l-1.2 5.1zM163 52.5l5.1 .8-5 1.2z" fill="#000"/>
<!-- layer: Border (ANSI) -->
<g fill="none" stroke="#000" stroke-width=".7">
<path d="M107.9 11.7v4M215.9 9.4v6.3l-2.2-3.8h4.4l-2.2 3.8 2.2-3.8M323.8 11.7v4M3.3 139.7h6.4l-3.9-2.2v4.4l3.9-2.2-3.9 2.2M428.5 139.7h-6.4l3.9-2.2v4.4l-3.9-2.2 3.9 2.2M263.4 212.9h158.7v50.8h-158.7zM263.4 219.2h54.1M295.1 212.9v50.8M317.5 212.9v50.8M263.4 225.6h54.1M263.4 231.9h54.1M263.4 238.3h54.1"/>
<path d="M317.5 228.6h104.6M263.4 244.6h54.1M263.4 251h54.1M263.4 257.3h158.7M317.5 247.9h104.6M328 247.9v9.4M341.9 257.3v6.4M352.3 247.9v9.4M377.7 257.3v6.4M412.5 247.9v9.4M9.7 263.7v-248h412.4v248h-412.4h412.4M107.9 263.7v4"/>
<path d="M218.1 267.5l-2.2-3.8 2.2 3.8h-4.4l2.2-3.8v6.3M323.8 263.7v4"/>
</g>
<!-- layer: Symbol (ANSI) -->
<path d="M19.8 39.6l-.2 2.5-.9-.3zM225.1 58.2l.9-.4 .6 2.5zM225.9 56.1h1l-.5 2.5zM99.6 78.1l2.5 .3-.3 1zM158.1 71.3l2.5-.6v1.1zM227.6 71l.7 .8-2.2 1.3zM234.6 66l.9 .2-1.1 2.3zM149.1 105.5l2.5-.7-2 1.6zM165 104.5l2.1 1.4-.7 .7zM159.1 120.5l2.3 1-.6 .8zM63.3 170.6l2.5-.5v1zM64.9 203.4l2.2 1.3-.7 .7z" fill="#000"/>
<g font-size="6.3">
<text x="54.7" y="14.7">A</text>
<text x="170.5" y="51.6">C</text>
<text x="212.5" y="108.8">DETAIL C</text>
<text x="210.3" y="116.4">SCALE 1 / 2</text>
<text x="54.7" y="131.3">A</text>
<text x="128.7" y="134.4">SECTION A-A</text>
<text x="132" y="141.9">SCALE 1 /4</text>
</g>
<g font-size="4.2">
<text x="52.8" y="14.7">4</text>
<text x="160.8" y="14.7">3</text>
<text x="268.7" y="14.7">2</text>
<text x="376.7" y="14.7">1</text>
<text x="211.5" y="30">1</text>
<text x="226.2" y="28.7">2</text>
<text x="330.9" y="27.5">PARTS LIST</text>
<text x="242.6" y="33.4">8</text>
<text x="279.7" y="33.3">ITEM</text>
<text x="306.1" y="33.3">QTY</text>
<text x="330.3" y="33.3">PART NUMBER</text>
<text x="377.6" y="33.3">DESCRIPTION</text>
<text x="283.3" y="39.1">1</text>
<text x="308.9" y="39.1">1</text>
<text x="321.5" y="39.2">Rear axle</text>
<text x="255.5" y="45.2">11</text>
<text x="283.3" y="45">2</text>
<text x="308.9" y="44.9">1</text>
<text x="321.5" y="45">Bevel Gear1</text>
<text x="283.3" y="50.7">3</text>
<text x="308.9" y="50.7">1</text>
<text x="321.5" y="50.8">Shell</text>
<text x="14.2" y="57.8">4</text>
<text x="283.3" y="56.5">4</text>
<text x="308.9" y="56.5">4</text>
<text x="321.5" y="56.6">Wheel</text>
<text x="283.3" y="62.3">5</text>
<text x="308.9" y="62.3">1</text>
<text x="321.5" y="62.4">Front axle</text>
<text x="5.9" y="71.4">B</text>
<text x="283.3" y="68.1">6</text>
<text x="308.9" y="68.1">1</text>
<text x="321.5" y="68.1">rc_motor</text>
<text x="368.2" y="68.1">STEP AP214</text>
<text x="423.5" y="71.4">B</text>
<text x="175.7" y="72.3">7</text>
<text x="283.3" y="73.9">7</text>
<text x="308.9" y="73.9">1</text>
<text x="321.5" y="74">Driveshaft</text>
<text x="283.3" y="79.8">8</text>
<text x="308.9" y="79.8">1</text>
<text x="321.5" y="79.8">Bevel Gear2</text>
<text x="118.1" y="85.9">3</text>
<text x="283.3" y="85.5">9</text>
<text x="308.9" y="85.5">1</text>
<text x="321.5" y="85.6">rc_battery</text>
<text x="368.2" y="85.5">STEP AP214</text>
<text x="282.2" y="91.4">10</text>
<text x="308.9" y="91.4">6</text>
<text x="321.5" y="91.4">ANSI/ASME B18.6.5M -</text>
<text x="368.2" y="91.4">Slotted Flat</text>
<text x="321.5" y="97.2">M3x0.5 x 6,</text>
<text x="368.2" y="97.2">Countersunk Head</text>
<text x="321.5" y="103">SFCHTSTTM</text>
<text x="368.2" y="103">Tapping Screw - Type</text>
<text x="368.2" y="108.8">T - Metric</text>
<text x="129.9" y="117.3">10</text>
<text x="282.2" y="114.6">11</text>
<text x="308.9" y="114.6">2</text>
<text x="321.5" y="114.6">ANSI/ASME B18.6.5M -</text>
<text x="368.2" y="114.6">Slotted Flat</text>
<text x="178.9" y="120.5">5</text>
<text x="321.5" y="120.4">M3.5x0.6 x 20,</text>
<text x="368.2" y="120.4">Countersunk Head</text>
<text x="321.5" y="126.2">SFCHTSTTM</text>
<text x="368.2" y="126.2">Tapping Screw - Type</text>
<text x="177.4" y="135.2">6</text>
<text x="368.2" y="132">T - Metric</text>
<text x="107.3" y="171.9">9</text>
<text x="5.8" y="211.1">A</text>
<text x="423.4" y="211.1">A</text>
<text x="351.3" y="221.9">McMaster University</text>
<text x="88.8" y="228.3">8</text>
<text x="318" y="241">Gear fasteners (source: ANSI content lib)</text>
<text x="321.5" y="255.4">B</text>
<text x="352.8" y="256.7">final</text>
<text x="333.9" y="262.5">1 /4</text>
<text x="387.7" y="263.1">1</text>
<text x="397.4" y="263.1">12</text>
<text x="52.8" y="267.7">4</text>
<text x="160.8" y="267.7">3</text>
<text x="268.7" y="267.7">2</text>
<text x="376.7" y="267.7">1</text>
</g>
<g font-size="3.5">
<text x="263.9" y="218.6">Alex</text>
<text x="295.7" y="218.6">2024-02-15</text>
</g>
<g font-size="2.8">
<text x="263.9" y="215.4">DRAWN</text>
<text x="263.9" y="221.8">CHECKED</text>
<text x="263.9" y="228.2">QA</text>
<text x="318" y="231.1">TITLE</text>
<text x="263.9" y="234.5">MFG</text>
<text x="263.9" y="240.9">APPROVED</text>
<text x="319.9" y="250.5">SIZE</text>
<text x="352.8" y="250.5">DWG NO</text>
<text x="414.8" y="250.4">REV</text>
<text x="318" y="259.9">SCALE</text>
<text x="378.2" y="263.1">SHEET</text>
<text x="392.6" y="263.1">OF</text>
</g>
</svg>
